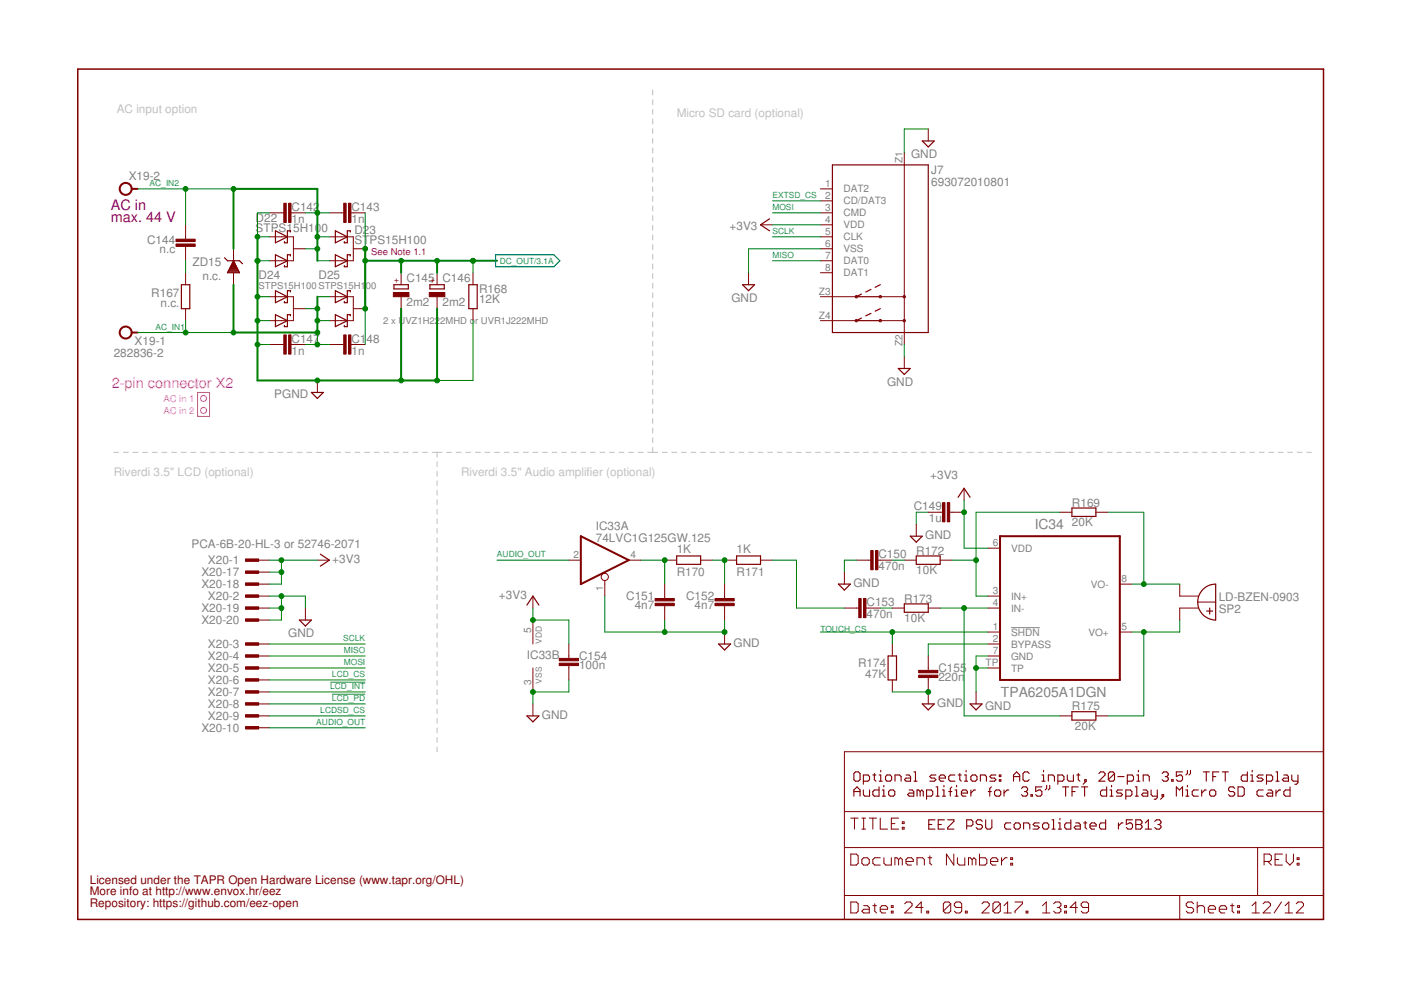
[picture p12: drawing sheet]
<svg xmlns="http://www.w3.org/2000/svg" width="297mm" height="210mm" viewBox="0 0 297 210" stroke-linecap="round" stroke-linejoin="round" font-family="sans-serif">
<g fill="none" stroke="#c0c0c0" stroke-width=".21">
<path d="M138.4 19.1v1.1M138.4 21.1v1.1M138.4 23.2v1M138.4 25.2v1.1M138.4 27.3v1M138.4 29.3v1.1M138.4 31.4v1M138.4 33.4v1.1M138.4 35.5v1M138.4 37.5v1.1M138.4 39.6v1M138.4 41.6v1.1"/>
<path d="M138.4 43.7v1M138.4 45.7v1.1M138.4 47.8v1M138.4 49.8v1.1M138.4 51.9v1M138.4 53.9v1M138.4 56v1M138.4 58v1.1M138.4 60v1.1M138.4 62.1v1M138.4 64.2v1M138.4 66.2v1"/>
<path d="M138.4 68.2v1.1M138.4 70.3v1M138.4 72.3v1.1M138.4 74.4v1M138.4 76.4v1.1M138.4 78.5v1M24.1 95.9h1M26.2 95.9h1M28.2 95.9h1.1M30.2 95.9h1.1M32.3 95.9h1M34.3 95.9h1.1"/>
<path d="M36.4 95.9h1M38.4 95.9h1.1M40.5 95.9h1M42.5 95.9h1.1M44.6 95.9h1M46.6 95.9h1.1M48.7 95.9h1M50.7 95.9h1.1M52.7 95.9h1.1M54.8 95.9h1M56.9 95.9h1M58.9 95.9h1"/>
<path d="M60.9 95.9h1.1M63 95.9h1M65 95.9h1.1M67.1 95.9h1M69.1 95.9h1.1M71.2 95.9h1M73.2 95.9h1.1M75.3 95.9h1M77.3 95.9h1.1M79.4 95.9h1M81.4 95.9h1M83.4 95.9h1.1"/>
<path d="M85.5 95.9h1M87.5 95.9h1.1M89.6 95.9h1M91.6 95.9h2.1M92.7 95.9v1M92.7 97.9v1M92.7 99.9v1.1M94.7 95.9h1M96.7 95.9h1.1M98.8 95.9h1M100.8 95.9h1M102.8 95.9h1.1"/>
<path d="M104.9 95.9h1M106.9 95.9h1M108.9 95.9h1.1M111 95.9h1M113 95.9h1M115 95.9h1.1M117.1 95.9h1M119.1 95.9h1M121.1 95.9h1M123.1 95.9h1.1M125.2 95.9h1M127.2 95.9h1"/>
<path d="M129.2 95.9h1.1M131.3 95.9h1M133.3 95.9h1M135.3 95.9h1.1M137.4 95.9h2M138.4 80.5v1.1M138.4 82.6v1M138.4 84.6v1.1M138.4 86.7v1M138.4 88.7v1.1M138.4 90.8v1M138.4 92.8v1.1"/>
<path d="M138.4 94.9v1M140.4 95.9h1.1M142.5 95.9h1M144.5 95.9h1M146.5 95.9h1.1M148.5 95.9h1.1M150.6 95.9h1M152.6 95.9h1M154.6 95.9h1.1M156.7 95.9h1M158.7 95.9h1M160.7 95.9h1.1"/>
<path d="M162.8 95.9h1M164.8 95.9h1M166.8 95.9h1.1M168.8 95.9h1.1M170.9 95.9h1M172.9 95.9h1M174.9 95.9h1.1M177 95.9h1M179 95.9h1M181 95.9h1.1M183.1 95.9h1M185.1 95.9h1"/>
<path d="M187.1 95.9h1.1M189.2 95.9h1M191.2 95.9h1M193.2 95.9h1.1M195.3 95.9h1M197.3 95.9h1M199.3 95.9h1.1M201.4 95.9h1M203.4 95.9h1M205.4 95.9h1.1M207.5 95.9h1M209.5 95.9h1"/>
<path d="M211.5 95.9h1M213.6 95.9h1M215.6 95.9h1M217.6 95.9h1M219.6 95.9h1.1M221.7 95.9h1M223.7 95.9h2M226.7 95.9h1.1M228.7 95.9h1.1M230.8 95.9h1M232.8 95.9h1M234.8 95.9h1"/>
<path d="M236.8 95.9h1M238.8 95.9h1M240.8 95.9h1.1M242.8 95.9h1.1M244.9 95.9h1M246.9 95.9h1M248.9 95.9h1M250.9 95.9h1M252.9 95.9h1M254.9 95.9h1M256.9 95.9h1M258.9 95.9h1"/>
<path d="M260.9 95.9h1.1M263 95.9h1M265 95.9h1M267 95.9h1M269 95.9h1M271 95.9h1M273 95.9h1M275 95.9h1.1M277.1 95.9h1M92.7 102v1M92.7 104v1M92.7 106v1"/>
<path d="M92.7 108v1M92.7 110v1M92.7 112v1.1M92.7 114v1.1M92.7 116.1v1M92.7 118.1v1M92.7 120.1v1M92.7 122.1v1M92.7 124.1v1M92.7 126.1v1M92.7 128.1v1.1M92.7 130.2v1"/>
<path d="M92.7 132.2v1M92.7 134.2v1M92.7 136.2v1M92.7 138.2v1M92.7 140.3v1M92.7 142.3v1M92.7 144.3v1M92.7 146.3v1M92.7 148.3v1M92.7 150.3v1M92.7 152.3v1.1M92.7 154.3v1.1"/>
<path d="M92.7 156.4v1M92.7 158.4v1"/>
</g>
<path d="M214.4 133.1h6" fill="none" stroke="#808080" stroke-width=".21"/>
<g fill="none" stroke="#800000" stroke-width=".23">
<path d="M181 168.8v-1.3l.7-.7 .7 .7v1.3M181 167.8h1.4M181.4 163.7h.6l.4 .3v1.3l-.4 .3h-.6l-.4-.3v-1.3zM183 165.6h1l.4-.3v-.6l-.4-.4h-1v2M183 167.5v1l.4 .3h1v-1.3M185.1 164.3h.6M185.4 164v1.3l.3 .3M186.4 166.8v2h-1l-.3-.3v-.7l.3-.3h1M186.4 165.6h.6M186.4 164.3h.3v1.3M186.7 163.3v.4M187.1 168.8h.6"/>
<path d="M187.1 167.5h.3v1.3M187.4 166.5v.3M188.1 164.3h.6l.3 .4v.6l-.3 .3h-.6l-.4-.3v-.6zM188.4 167.8l.3-.3h.7l.3 .3v.7l-.3 .3h-.7l-.3-.3zM189.8 165.6v-1.3h.9l.4 .4v.9M192.1 164.3h.6l.4 .4v.9h-1l-.3-.3 .3-.3h1M192.8 167.5h.6l.3 .3v1h-.9l-.4-.3 .4-.4h.9M193.8 163.7h.3v1.9M193.8 165.6h.6M195.1 167.8l-.3-.3h-.4v1.3M195.1 167.8v1M195.1 167.8l.3-.3 .3 .3v1"/>
<path d="M196.4 168.8h1l.4-.3v-.7l-.4-.3h-1v2M196.9 174.8h.7M198.2 173.8h-1.3v2h1.3M198.4 164.3h-.9l-.4 .4 .4 .3h.6l.3 .3-.3 .3h-1M198.5 168.8h.6M198.5 166.8h.3v2M198.9 174.8h.7M199.1 165h1.3v-.3l-.3-.4h-.6l-.4 .4v.6l.4 .3h.6M199.8 168.8h.7M199.8 167.5h.3v1.3M200.1 166.5v.3M200.2 173.8h-1.3v2h1.3"/>
<path d="M200.9 173.8h1.3v.4l-1.3 1.3v.3h1.3M201.1 167.8h.7M201.8 166.8l-.3 .4v1.6M202.5 164.3h-1l-.4 .4v.6l.4 .3h1M202.5 168.8h.6M202.5 167.5h.3v1.3M202.8 166.5v.3M203.2 164.3h.6M203.5 164v1.3l.3 .3M203.8 168.1h1.3v-.3l-.3-.3h-.6l-.4 .3v.7l.4 .3h.6M204.5 165.6h.6M204.5 164.3h.3v1.3"/>
<path d="M204.8 163.3v.4M205 175.1h.9l.4-.3v-.6l-.4-.4h-.9v2M205.8 167.5v1.3M206.2 164.3h.6l.3 .4v.6l-.3 .3h-.6l-.4-.3v-.6zM206.8 167.5h-.3l-.7 .6M207.9 165.6v-1.3h.9l.3 .4v.9M208.3 174.2l-.4-.4h-.6l-.3 .4v.3l.3 .3h.6l.4 .3v.4l-.4 .3h-.6l-.3-.3M209 173.8v1.7l.3 .3h.7l.3-.3v-1.7M209.5 167.8h.7M210.2 166.8l-.4 .4v1.6M210.9 167.8l.3-.3h.7l.3 .3v.7l-.3 .3h-.7l-.3-.3zM211.2 164.3h-1l-.3 .4 .3 .3h.6l.4 .3-.4 .3h-.9"/>
<path d="M211.9 165.3h.3v.3h-.3zM211.9 164.3h.3v.4h-.3zM212.9 167.5v1.3M213.9 167.5h-.4l-.6 .6M214.3 174.5h-1l-.3 .3v.7l.3 .3h1M214.9 164.7h1.3M214.9 165.6v-1.3l.6-.6 .7 .6v1.3M215.3 174.5h.7l.3 .3v.7l-.3 .3h-.7l-.3-.3v-.7zM216.6 167.2l.3-.4h.7l.3 .4v.3l-.3 .3M217 175.8v-1.3h1l.3 .3v1M217.2 167.8h.4M217.6 167.8l.3 .3v.4l-.3 .3h-.7l-.3-.3"/>
<path d="M218.2 164l-.3-.3h-.7l-.3 .3v1.3l.3 .3h.7l.3-.3M218.6 168.5h.3v.3h-.3zM220.3 174.5h-.9l-.4 .3 .4 .3h.6l.3 .4-.3 .3h-1M220.9 166.8h-1.3v1l1-.3 .3 .3v.7l-.3 .3h-.7l-.3-.3M220.9 165.6h.7M220.9 164.3h.4v1.3M221.3 163.3v.4M221.4 174.5h.6l.4 .3v.7l-.4 .3h-.6l-.4-.3v-.7zM221.9 166.5v.7l-.3 .3M222.3 165.6v-1.3h.9l.4 .4v.9M222.6 166.5v.7l-.4 .3M223.1 173.8h.3v2"/>
<path d="M223.1 175.8h.6M224.3 165.6h1l.3-.3v-.6l-.3-.4h-1v2M224.4 175.8h.6M224.4 174.5h.3v1.3M224.7 173.5v.3M225.3 166.8h1.3M225.9 166.8v2M226.3 164.3v1l.3 .3h1v-1.3M227 173.8v2h-.9l-.4-.3v-.7l.4-.3h.9M227.3 167.8h.6M228.1 174.5h.6l.3 .3v1h-.9l-.3-.3 .3-.4h.9M228.3 164.3h.7"/>
<path d="M228.6 166.8h-1.3v2M228.6 164v1.3l.4 .3M229.3 166.8h1.3M229.8 174.5h.6M230 166.8v2M230 165.3h.3v.3h-.3zM230.1 174.2v1.3l.3 .3M230.3 165.6l-.7 .7M231.1 175.1h1.3v-.3l-.3-.3h-.7l-.3 .3v.7l.3 .3h.7M233 164l.3-.3h.7l.3 .3v.3l-1.3 1.3h1.3M234.4 173.8v2h-1l-.3-.3v-.7l.3-.3h1M234.6 166.8v2h-.9l-.4-.3v-.7l.4-.3h.9"/>
<path d="M235.3 168.8h.7M235.3 167.5h.4v1.3M235.7 166.5v.3M236.3 164l-.3-.3h-.7l-.3 .3v1.3M236.3 164v1.3l-.3 .3h-.7l-.3-.3M236.3 164l-1.3 1.3M237 164.7h1.3M237.1 174.5v1.3M238 167.5h-1l-.3 .3 .3 .3h.7l.3 .4-.3 .3h-1M238.1 174.5h-.3l-.7 .6M238.7 168.8h1l.3-.3v-.7l-.3-.3h-1v2M239 165.6h1l.3-.3v-.6l-.3-.4h-1v2"/>
<path d="M240.1 173.8h-1.3v1l.7-.3h.3l.3 .3v.7l-.3 .3h-.7l-.3-.3M240.7 168.8h.6M240.7 166.8h.3v2M240.8 173.8h1l.3 .4v.3l-.3 .3 .3 .3v.4l-.3 .3h-1zM240.8 174.8h1M241 165.6h.7M241 164.3h.4v1.3M241.4 163.3v.4M242.4 167.5h.6l.4 .3v1h-1l-.4-.3 .4-.4h1M242.4 165.6v-1.3h1l.3 .4v.9M242.8 175.8h1.3M242.8 174.5l.7-.7v2"/>
<path d="M244.1 167.5v1l.3 .3h1M244.8 174.2l.4-.4h.6l.3 .4v.3l-.3 .3M245.4 167.5v1.6l-.4 .4h-.3M245.5 174.8h.3M245.8 174.8l.3 .3v.4l-.3 .3h-.6l-.4-.3M246.4 168.5h.3v.3h-.3zM246.4 164l.3-.3h.7l.3 .3v.3l-.3 .4M246.7 168.8l-.6 .7M247.1 164.7h.3M247.4 164.7l.3 .3v.3l-.3 .3h-.7l-.3-.3M248.4 165.3h.3v.3h-.3zM249.4 168.8v-2l.7 .7 .6-.7v2"/>
<path d="M250.7 163.7h-1.3v1l.7-.4h.3l.3 .4v.6l-.3 .3h-.7l-.3-.3M251.4 167.5h.4v1.3M251.4 168.8h.7M251.8 163.3v.7l-.4 .3M251.8 166.5v.3M252.4 163.3v.7l-.3 .3M254.1 167.5h-1l-.3 .3v.7l.3 .3h1M254.8 167.5v1.3M255.1 163.7h1.3M255.8 163.7v1.9M255.8 167.5h-.4l-.6 .6M256.8 167.5h.6l.4 .3v.7l-.4 .3h-.6l-.3-.3v-.7z"/>
<path d="M257.1 164.7h.7M258.4 163.7h-1.3v1.9M259.1 163.7h1.3M259.8 163.7v1.9M261.8 167.2l-.3-.4h-.7l-.3 .4v.3l.3 .3h.7l.3 .3v.4l-.3 .3h-.7l-.3-.3M262.5 166.8h1l.3 .4v1.3l-.3 .3h-1zM264.5 163.7v1.9h-1l-.3-.3v-.6l.3-.4h1M265.2 165.6h.6M265.2 164.3h.3v1.3M265.5 163.3v.4M267.8 164.3h-1l-.3 .4 .3 .3h.7l.3 .3-.3 .3h-1M267.8 167.5h-1l-.3 .3v.7l.3 .3h1"/>
<path d="M268.5 165.6h1l.3-.3v-.6l-.3-.4h-1v2M268.8 167.5h.7l.3 .3v1h-1l-.3-.3 .3-.4h1M270.5 163.7h.3v1.9M270.5 165.6h.7M270.5 167.5v1.3M271.5 167.5h-.3l-.7 .6M272.2 164.3h.7l.3 .4v.9h-1l-.3-.3 .3-.3h1M273.5 166.8v2h-1l-.3-.3v-.7l.3-.3h1M273.9 164.3v1l.3 .3h1M275.2 164.3v1.6l-.3 .4h-.4"/>
</g>
<g fill="none" stroke="#800000" stroke-width=".21">
<path d="M191.7 32.4v40.6M196.8 27.3v2.6M39.3 47.7v3M39.3 52.2v3.1M39.3 57.8v2.6M49.5 52.7v2.6M49.5 57.8v2.6M57.1 50.2h5.1v5.1h-5.1M57.1 45.1h3.1M61.7 45.1h3M62.2 52.7h2.5M69.8 50.2h5.1v5.1h-5.1"/>
<path d="M69.8 45.1h3.1M74.4 45.1h3M74.9 52.7h2.5M85 57.8v2.6M92.7 57.8v2.6M100.3 57.8v2.6M158.7 57.8v2.6M161.2 47.7h2.6M173.9 50.2h2.6M173.9 52.7h2.6M173.9 55.3h2.6M173.9 45.1h2.6"/>
<path d="M173.9 40h2.6M173.9 42.6h2.6M173.9 47.7h2.6M173.9 57.8h2.6M39.3 65.4v2.6M57.1 62.9h5.1v5.1h-5.1M57.1 73h3.1M61.7 73h3M62.2 65.4h2.5M69.8 62.9h5.1v5.1h-5.1M69.8 73h3.1M74.4 73h3"/>
<path d="M74.9 65.4h2.5M85 62.9v2.5M92.7 62.9v2.5M100.3 65.4v2.6M173.9 62.9h7.7M173.9 68h7.7M186.6 62.9h5.1M186.6 68h5.1M191.7 75.6v2.5M67.3 80.7v2.5M54.6 118.8h2.5M67.3 118.8h2.5"/>
<path d="M120.6 118.8h2.5M133.3 118.8h2.5M140.9 118.8h2.6M148.5 118.8h2.6M153.6 118.8h2.6M161.2 118.8h2.6M181.6 118.8h3M186.1 118.8h3.1M191.7 118.8h2.6M194.3 111.1v2.6M196.8 108.6h3M199.3 118.8h2.6"/>
<path d="M201.4 108.6h3M204.4 103.5v2.6M209.5 116.2h2.5M224.7 108.6h2.6M232.3 108.6h2.6M54.6 126.4h2.5M54.6 128.9h2.5M54.6 136.5h2.5M54.6 139.1h2.5M54.6 123.8h2.5M54.6 121.3h2.5M54.6 131.5h2.5"/>
<path d="M64.7 128.9v2.6M113 126.4v2.5M113 131.5v5M120.6 136.5v3.1M128.2 123.1v3.3M140.9 123.8v3.1M140.9 128.4v3.1M153.6 123.8v3.1M153.6 128.4v3.1M153.6 134v2.5M179 128.9h3.1M179 121.3v2.5"/>
<path d="M183.6 128.9h3M189.2 128.9h2.5M189.2 136.5v2.6M196.8 128.9h2.5M196.8 139.1v3M209.5 134h2.5M209.5 126.4h2.5M209.5 128.9h2.5M209.5 136.5h2.5M209.5 139.1h2.5M237.4 134h2.6M237.4 123.8h2.6"/>
<path d="M250.1 123.8v2.6h4M253.9 127.7h3.8M254.1 128.9h-4v2.6M54.6 141.6h2.5M54.6 151.8h2.5M54.6 144.2h2.5M54.6 146.7h2.5M54.6 149.2h2.5M54.6 154.3h2.5M113 141.6v5.1M113 149.2v2.6M120.6 141.1v3.1"/>
<path d="M179 159.4h101.6v35.5h-101.6zM189.2 144.2v2.5M196.8 143.7v5.5M206.9 146.7v2.5M209.5 141.6h2.5M224.7 151.8h2.6M232.3 151.8h2.6M179 179.7h101.6M179 172.1h101.6M180.4 173.5h1.5M181.2 173.5v2.3M182.7 173.5h.8"/>
<path d="M182.7 175.8h.8M183.1 173.5v2.3M184.3 173.5h1.5M185.1 173.5v2.3M186.6 173.5v2.3h1.6M189 174.6h.7M190.5 173.5h-1.5v2.3h1.5M191.3 175.4h.4v.4h-.4zM191.3 174.2h.4v.4h-.4zM266.6 179.7v10.2M179 189.9h101.6M180.4 181.1h1.2l.3 .4v1.5l-.3 .4h-1.2z"/>
<path d="M180.4 191.2h1.2l.3 .4v1.6l-.3 .4h-1.2zM182.7 182.2l.4-.3h.8l.4 .3v.8l-.4 .4h-.8l-.4-.4zM183.1 192h.8l.4 .4v1.2h-1.2l-.4-.4 .4-.4h1.2M185.1 192h.7M185.5 191.6v1.6l.3 .4M186.6 192.8h1.6v-.4l-.4-.4h-.8l-.4 .4v.8l.4 .4h.8M186.6 181.9h-1.1l-.4 .3v.8l.4 .4h1.1M187.4 181.9v1.1l.4 .4h1.2v-1.5M189 193.2h.4v.4h-.4zM189 192h.4v.4h-.4zM190.5 182.2l-.4-.3h-.4v1.5M190.5 182.2l.4-.3 .4 .3v1.2"/>
<path d="M190.5 182.2v1.2M191.8 191.6l.4-.4h.8l.4 .4v.4l-1.6 1.6h1.6M192.1 182.6h1.5v-.4l-.3-.3h-.8l-.4 .3v.8l.4 .4h.8M194.4 183.4v-1.5h1.2l.4 .3v1.2M195.7 192.4h-1.5l1.1-1.2v2.4M196.5 193.2h.4v.4h-.4zM196.8 181.9h.7M197.1 181.5v1.5l.4 .4M201.6 191.6v1.6l-.4 .4h-.8l-.4-.4M201.6 191.6l-.4-.4h-.8l-.4 .4v1.6M201.6 191.6l-1.6 1.6M202.2 181.1v2.3l-1.5-2.3v2.3"/>
<path d="M203 181.9v1.1l.4 .4h1.2v-1.5M203.9 192.4h-1.2l-.4-.4v-.4l.4-.4h.8l.4 .4v1.6l-.4 .4h-.8l-.4-.4M204.7 193.2h.4v.4h-.4zM206.1 182.2l-.4-.3h-.4v1.5M206.1 182.2v1.2M206.1 182.2l.4-.3 .4 .3v1.2M207.7 181.1v2.3h1.2l.3-.4v-.8l-.3-.3h-1.2M208.2 191.6l.4-.4h.8l.3 .4v.4l-1.5 1.6h1.5M210 182.6h1.6v-.4l-.4-.3h-.8l-.4 .3v.8l.4 .4h.8M212.1 191.6v1.6l-.4 .4h-.8l-.4-.4M212.1 191.6l-.4-.4h-.8l-.4 .4v1.6M212.1 191.6l-1.6 1.6"/>
<path d="M212.3 181.9v1.5M212.9 193.6h1.5M212.9 192l.7-.8v2.4M213.5 181.9h-.4l-.8 .7M214.3 183h.4v.4h-.4zM214.3 181.9h.4v.3h-.4zM215.2 191.2h1.6v.4l-1.6 1.6v.4M217.6 193.2h.3v.4h-.3zM221 193.6h1.6M221 192l.8-.8v2.4M223.4 191.6l.4-.4h.8l.3 .4v.4l-.3 .4M224.2 192.4h.4"/>
<path d="M224.6 192.4l.3 .4v.4l-.3 .4h-.8l-.4-.4M225.7 193.2h.4v.4h-.4zM225.7 192h.4v.4h-.4zM228.5 192.4h-1.6l1.2-1.2v2.4M230.8 192.4h-1.2l-.4-.4v-.4l.4-.4h.8l.4 .4v1.6l-.4 .4h-.8l-.4-.4M250.1 189.9v5M253.1 191.6l-.4-.4h-.8l-.4 .4v.4l.4 .4h.8l.4 .4v.4l-.4 .4h-.8l-.4-.4M253.8 192.4l.4-.4h.8l.4 .4v1.2M253.8 191.2v2.4M256.2 192.8h1.5v-.4l-.4-.4h-.7l-.4 .4v.8l.4 .4h.7M258.5 192.8h1.6v-.4l-.4-.4h-.8l-.4 .4v.8l.4 .4h.8M260.9 192h.7"/>
<path d="M261.2 191.6v1.6l.4 .4M262.4 193.2h.4v.4h-.4zM262.4 192h.4v.4h-.4zM265.5 193.6h1.5M265.5 192l.8-.8v2.4M267.8 191.6l.4-.4h.8l.4 .4v.4l-1.6 1.6h1.6M268 182.6h1.2l.4-.4v-.7l-.4-.4h-1.2v2.3M268.8 182.6l.8 .8M270.3 182.2h.8M271.7 191.2l-1.5 2.4M271.9 181.1h-1.6v2.3h1.6M272.5 193.6h1.5"/>
<path d="M272.5 192l.8-.8v2.4M272.7 181.1v1.5l.8 .8 .7-.8v-1.5M274.8 191.6l.4-.4h.8l.4 .4v.4l-1.6 1.6h1.6M275 183h.4v.4h-.4zM275 181.9h.4v.3h-.4z"/>
<circle cx="181.6" cy="68" r=".25"/>
<circle cx="181.6" cy="62.9" r=".25"/>
<circle cx="186.6" cy="68" r=".25"/>
<circle cx="186.6" cy="62.9" r=".25"/>
<circle cx="191.7" cy="62.9" r=".25"/>
<circle cx="191.7" cy="68" r=".25"/>
<circle cx="128.2" cy="122.3" r=".76"/>
</g>
<g fill="none" stroke="#800000" stroke-width=".42">
<path d="M27.9 40h1.3M27.9 70.5h1.3M123.1 113.7l10.2 5.1-10.2 5zM212 113.7h25.4v30.5h-25.4z"/>
<circle cx="26.6" cy="40" r="1.27"/>
<circle cx="26.6" cy="70.5" r="1.27"/>
</g>
<g fill="none" stroke="#800000" stroke-width=".25">
<path d="M176.5 35h20.3v35.5h-20.3zM195.5 29.9h2.6l-1.3 1.3zM47.6 54.7l.6 .6h2.6l.6 .6M48.3 57.6h2.4M48.4 57.4h2.2M48.6 57.2h1.9M48.7 57h1.7M48.8 56.7h1.4M48.9 56.5h1.2M49 56.3h1M49.1 56.1h.8M49.2 55.9h.6"/>
<path d="M49.3 55.6h.4M49.4 55.4h.2M49.5 55.3l1.3 2.5h-2.6zM58.4 48.9l2.5 1.3-2.5 1.3zM58.4 54l2.5 1.3-2.5 1.3zM61.6 49.2v-.3h-.7v2.6h-.6v-.3M61.6 54.3v-.3h-.7v2.6h-.6v-.3M71.1 48.9l2.5 1.3-2.5 1.3zM71.1 54l2.5 1.3-2.5 1.3zM74.3 49.2v-.3h-.7v2.6h-.6v-.3M74.3 54.3v-.3h-.7v2.6h-.6v-.3M163.2 46.4l-2 1.3 2 1.2"/>
<path d="M38.5 60.4h1.7v5h-1.7zM58.4 61.6l2.5 1.3-2.5 1.3zM58.4 66.7l2.5 1.3-2.5 1.3zM61.6 61.9v-.3h-.7v2.6h-.6v-.3M61.6 67v-.3h-.7v2.6h-.6v-.3M71.1 61.6l2.5 1.3-2.5 1.3zM71.1 66.7l2.5 1.3-2.5 1.3zM74.3 61.9v-.3h-.7v2.6h-.6v-.3M74.3 67v-.3h-.7v2.6h-.6v-.3M83.5 60.4h3.1v.9h-3.1zM91.1 60.4h3.1v.9h-3.1zM99.4 60.4h1.8v5h-1.8z"/>
<path d="M157.4 60.4h2.6l-1.3 1.2zM182.6 62.4l-1 .5h5M182.6 67.4l-1 .6h5M184.7 61.4l-1.1 .5M184.7 66.4l-1.1 .6M186.6 60.4l-1.1 .5M186.6 65.4l-1.1 .6M190.5 78.1h2.5l-1.3 1.3zM66 83.2h2.6l-1.3 1.3zM67.9 117.5l1.9 1.3-1.9 1.2M143.5 117.9h5v1.8h-5zM156.2 117.9h5v1.8h-5z"/>
<path d="M193 113.7h2.5l-1.2 1.3zM194.3 117.9h5v1.8h-5zM203.1 105.4l1.3-1.9 1.3 1.9M227.3 107.7h5v1.8h-5zM63.5 131.5h2.5l-1.3 1.2zM111.7 128.3l1.3-1.9 1.3 1.9M152.4 136.5h2.5l-1.3 1.3zM177.8 123.8h2.5l-1.3 1.3zM188.3 139.1h1.8v5.1h-1.8zM191.7 128h5.1v1.8h-5.1zM254.9 125.2l.3-.4a3.7 3.7 0 0 1 2.5-1v7.7a3.8 3.8 0 0 1-3.4-2.3 3.8 3.8 0 0 1 .6-4zM255.8 129.6h1.3"/>
<path d="M256.5 128.9v1.3M111.7 151.8h2.6l-1.3 1.3zM195.5 149.2h2.6l-1.3 1.3zM205.7 149.2h2.5l-1.3 1.3zM227.3 150.9h5v1.8h-5z"/>
</g>
<g fill="#800000" stroke="#800000" stroke-width=".21">
<path d="M194.8 142.1h4v.5h-4z"/>
<path d="M194.8 143.2h4v.5h-4z"/>
<path d="M184.6 116.7h.5v4.1h-.5z"/>
<path d="M185.6 116.7h.5v4.1h-.5z"/>
<path d="M182.1 126.9h.5v4.1h-.5z"/>
<path d="M183.1 126.9h.5v4.1h-.5z"/>
<path d="M151.6 127.9h4.1v.5h-4.1z"/>
<path d="M151.6 126.9h4.1v.5h-4.1z"/>
<path d="M138.9 127.9h4.1v.5h-4.1z"/>
<path d="M138.9 126.9h4.1v.5h-4.1z"/>
<path d="M118.6 139.6h4v.5h-4z"/>
<path d="M118.6 140.6h4v.5h-4z"/>
<path d="M200.9 106.6h.5v4h-.5z"/>
<path d="M199.8 106.6h.5v4h-.5z"/>
<path d="M83.4 62h3.3v.9h-3.3z"/>
<path d="M91 62h3.3v.9h-3.3z"/>
<path d="M60.2 43.1h.5v4.1h-.5z"/>
<path d="M61.2 43.1h.5v4.1h-.5z"/>
<path d="M72.9 43.1h.5v4.1h-.5z"/>
<path d="M73.9 43.1h.5v4.1h-.5z"/>
<path d="M60.2 71h.5v4.1h-.5z"/>
<path d="M61.2 71h.5v4.1h-.5z"/>
<path d="M72.9 71h.5v4.1h-.5z"/>
<path d="M73.9 71h.5v4.1h-.5z"/>
<path d="M37.3 51.7h4.1v.5h-4.1z"/>
<path d="M37.3 50.7h4.1v.5h-4.1z"/>
<path d="M52 118.5h2.8v.5h-2.8z"/>
<path d="M52 126.1h2.8v.5h-2.8z"/>
<path d="M52 136.3h2.8v.5h-2.8z"/>
<path d="M52 138.8h2.8v.5h-2.8z"/>
<path d="M52 141.4h2.8v.5h-2.8z"/>
<path d="M52 143.9h2.8v.5h-2.8z"/>
<path d="M52 146.5h2.8v.5h-2.8z"/>
<path d="M52 149h2.8v.5h-2.8z"/>
<path d="M52 151.5h2.8v.5h-2.8z"/>
<path d="M52 154.1h2.8v.5h-2.8z"/>
<path d="M52 121.1h2.8v.5h-2.8z"/>
<path d="M52 123.6h2.8v.5h-2.8z"/>
<path d="M52 128.7h2.8v.5h-2.8z"/>
<path d="M52 131.2h2.8v.5h-2.8z"/>
</g>
<path d="M16.5 14.6h264.1v180.3h-264.1z" fill="none" stroke="#800000" stroke-width=".32"/>
<g fill="none" stroke="#008000" stroke-width=".21">
<path d="M196.8 27.3h-5.1v5.1M29.2 40h20.3M39.3 40v7.7M39.3 55.3v2.5M54.6 55.3h2.5M57.1 45.1h-2.5v5.1h2.5M64.7 45.1h5.1M64.7 52.7h2.6M67.3 50.2h2.5M67.3 55.3h2.5M77.4 45.1v7.6M100.3 55.3v2.5"/>
<path d="M163.8 50.2h10.1M163.8 55.3h10.1M163.8 45.1h10.1M163.8 47.7h10.1M163.8 42.6h10.1M173.9 52.7h-15.2v5.1M29.2 70.5h20.3M39.3 68v2.5M54.6 62.9h2.5M54.6 68h2.5M54.6 73h2.5M64.7 73h5.1"/>
<path d="M64.7 65.4h2.6M67.3 62.9h2.5M67.3 68h2.5M67.3 70.5v2.5M77.4 65.4v7.6M100.3 68v12.7h-7.6M191.7 73v2.6M57.1 118.8h10.2M59.7 118.8v5h-2.6M105.4 118.8h15.2M135.8 118.8h5.1v5M151.1 118.8h2.5v5"/>
<path d="M163.8 118.8h5.1v10.1h10.1M181.6 118.8h-2.6v2.5M189.2 118.8h2.5M196.8 108.6h-2.5v2.5M201.9 118.8h5M204.4 106.1v10.1h5.1M224.7 108.6h-17.8v17.8h2.6M234.9 108.6h7.6v15.2M57.1 139.1h20.3M57.1 126.4h7.6v2.5M57.1 128.9h2.6M57.1 121.3h2.6"/>
<path d="M57.1 136.5h20.3M59.7 126.4v5.1h-2.6M113 128.9v2.6h7.6v5M128.2 126.4v7.6h25.4v-2.5M140.9 131.5v2.5M173.9 134h35.6M186.6 128.9h2.6M189.2 134v2.5M199.3 128.9h10.2M204.4 128.9v22.9h20.3M209.5 139.1h-2.6v7.6M209.5 136.5h-12.7v2.6"/>
<path d="M240 123.8h10.1M242.5 134v17.8h-7.6M250.1 131.5v2.5h-10.1M57.1 141.6h20.3M57.1 146.7h20.3M57.1 154.3h20.3M57.1 151.8h20.3M57.1 144.2h20.3M57.1 149.2h20.3M120.6 144.2v2.5h-7.6v2.5M189.2 146.7h7.6M206.9 141.6h2.6"/>
</g>
<g fill="#008000" stroke="#008000" stroke-width=".21">
<circle cx="206.9" cy="141.6" r=".51"/>
<circle cx="196.8" cy="146.7" r=".51"/>
<circle cx="153.6" cy="134" r=".51"/>
<circle cx="140.9" cy="134" r=".51"/>
<circle cx="113" cy="146.7" r=".51"/>
<circle cx="67.3" cy="80.7" r=".51"/>
<circle cx="85" cy="80.7" r=".51"/>
<circle cx="54.6" cy="55.3" r=".51"/>
<circle cx="54.6" cy="62.9" r=".51"/>
<circle cx="54.6" cy="68" r=".51"/>
<circle cx="92.7" cy="80.7" r=".51"/>
<circle cx="54.6" cy="50.2" r=".51"/>
<circle cx="54.6" cy="73" r=".51"/>
<circle cx="59.7" cy="126.4" r=".51"/>
<circle cx="59.7" cy="128.9" r=".51"/>
<circle cx="204.4" cy="108.6" r=".51"/>
<circle cx="113" cy="131.5" r=".51"/>
<circle cx="59.7" cy="118.8" r=".51"/>
<circle cx="59.7" cy="121.3" r=".51"/>
<circle cx="242.5" cy="134" r=".51"/>
<circle cx="242.5" cy="123.8" r=".51"/>
<circle cx="204.4" cy="128.9" r=".51"/>
<circle cx="206.9" cy="118.8" r=".51"/>
<circle cx="189.2" cy="134" r=".51"/>
<circle cx="153.6" cy="118.8" r=".51"/>
<circle cx="140.9" cy="118.8" r=".51"/>
<circle cx="100.3" cy="55.3" r=".51"/>
<circle cx="92.7" cy="55.3" r=".51"/>
<circle cx="85" cy="55.3" r=".51"/>
<circle cx="77.4" cy="55.3" r=".51"/>
<circle cx="77.4" cy="52.7" r=".51"/>
<circle cx="77.4" cy="65.4" r=".51"/>
<circle cx="67.3" cy="52.7" r=".51"/>
<circle cx="67.3" cy="50.2" r=".51"/>
<circle cx="49.5" cy="40" r=".51"/>
<circle cx="67.3" cy="45.1" r=".51"/>
<circle cx="39.3" cy="40" r=".51"/>
<circle cx="67.3" cy="65.4" r=".51"/>
<circle cx="67.3" cy="68" r=".51"/>
<circle cx="49.5" cy="70.5" r=".51"/>
<circle cx="67.3" cy="73" r=".51"/>
<circle cx="67.3" cy="70.5" r=".51"/>
<circle cx="39.3" cy="70.5" r=".51"/>
</g>
<path d="M49.5 52.7v-12.7h17.8v15.3M54.6 50.2v30.5h38.1v-15.3M77.4 55.3h28M77.4 52.7v12.7M85 55.3v2.5M92.7 55.3v2.5M49.5 60.4v10.1h17.8v-7.6M85 65.4v15.3" fill="none" stroke="#008000" stroke-width=".42"/>
<g fill="none" stroke="#f0f" stroke-width=".21">
<path d="M41.9 83.2h2.5v5.1h-2.5z"/>
<circle cx="43.2" cy="84.5" r=".64"/>
<circle cx="43.2" cy="87" r=".64"/>
</g>
<path d="M105.1 54h12.3l1.3 1.3-1.3 1.3h-12.3z" fill="none" stroke="#008080" stroke-width=".25"/>
<path d="M70 144.7h7.4M70.4 147.2h7" fill="none" stroke="#008080" stroke-width=".21"/>
<g font-size="3.1" fill="#800080">
<text x="23.5" y="44.5">AC in</text>
<text x="23.5" y="47">max. 44 V</text>
</g>
<text font-size="3.1" fill="#f0f" x="23.7" y="82.2">2-pin connector X2</text>
<g font-size="2.9" fill="#808080">
<text x="219.4" y="112.2">IC34</text>
<text x="212.2" y="147.8">TPA6205A1DGN</text>
</g>
<g font-size="2.5" fill="#c0c0c0">
<text x="24.7" y="24">AC input option</text>
<text x="143.5" y="24.8">Micro SD card (optional)</text>
<text x="24.1" y="101">Riverdi 3.5&quot; LCD (optional)</text>
<text x="97.8" y="101">Riverdi 3.5&quot; Audio amplifier (optional)</text>
</g>
<g font-size="2.5" fill="#808080">
<text x="193.2" y="33.6">GND</text>
<text x="27.3" y="38.1">X19-2</text>
<text x="197.4" y="39.4">693072010801</text>
<text x="197.4" y="36.9">J7</text>
<text x="54.2" y="47">D22</text>
<text x="61.8" y="47.3">1n</text>
<text x="61.8" y="44.7">C142</text>
<text x="74.5" y="47.3">1n</text>
<text x="74.5" y="44.7">C143</text>
<text x="31.2" y="51.7">C144</text>
<text x="33.8" y="53.6">n.c</text>
<text x="54.2" y="49.2">STP</text>
<text x="59.1" y="49.2">S15H100</text>
<text x="75.2" y="51.7">STPS15H100</text>
<text x="75.2" y="49.6">D23</text>
<text x="154.7" y="48.8">+3V3</text>
<text x="40.8" y="56.4">ZD15</text>
<text x="42.9" y="59.3">n.c.</text>
<text x="54.8" y="59.1">D24</text>
<text x="67.5" y="59.1">D25</text>
<text x="86.2" y="59.9">C145</text>
<text x="93.8" y="59.9">C146</text>
<text x="32.1" y="63">R167</text>
<text x="34" y="65.2">n.c.</text>
<text x="86.2" y="65">2m2</text>
<text x="93.8" y="65">2m2</text>
<text x="101.6" y="64.3">12K</text>
<text x="101.6" y="62">R168</text>
<text x="155.1" y="64">GND</text>
<text x="24.1" y="75.6">282836-2</text>
<text x="28.6" y="73.1">X19-1</text>
<text x="61.8" y="75.2">1n</text>
<text x="61.8" y="72.7">C147</text>
<text x="74.5" y="75.2">1n</text>
<text x="74.5" y="72.7">C1</text>
<text x="77.7" y="72.7">48</text>
<text x="188.1" y="81.8">GND</text>
<text x="58.2" y="84.4">PGND</text>
<text x="197.2" y="101.6">+3V3</text>
<text x="227.3" y="107.4">R169</text>
<text x="126.3" y="112.3">IC33A</text>
<text x="193.7" y="108.2">C149</text>
<text x="196.9" y="110.8">1u</text>
<text x="227.3" y="111.5">20K</text>
<text x="40.6" y="116.1">PCA-6B-20-HL-3 or 52746-2071</text>
<text x="44.1" y="119.7">X20-1</text>
<text x="70.5" y="119.4">+3V3</text>
<text x="126.3" y="114.8">74LVC1G125GW.125</text>
<text x="143.5" y="117.2">1K</text>
<text x="156.2" y="117.2">1K</text>
<text x="186.3" y="118.4">C150</text>
<text x="194.3" y="117.6">R172</text>
<text x="196.2" y="114.3">GND</text>
<text x="42.7" y="122.2">X20-17</text>
<text x="42.7" y="124.7">X20-18</text>
<text x="143.5" y="122">R170</text>
<text x="156.2" y="122">R171</text>
<text x="180.9" y="124.5">GND</text>
<text x="186.3" y="120.9">470n</text>
<text x="194.3" y="121.7">10K</text>
<text x="42.7" y="129.8">X20-19</text>
<text x="44.1" y="127.3">X20-2</text>
<text x="105.8" y="127">+3V3</text>
<text x="132.8" y="127.3">C151</text>
<text x="134.6" y="129.2">4n7</text>
<text x="145.5" y="127.3">C152</text>
<text x="147.3" y="129.2">4n7</text>
<text x="183.7" y="131.1">470n</text>
<text x="183.7" y="128.5">C153</text>
<text x="191.7" y="131.8">10K</text>
<text x="191.7" y="127.8">R173</text>
<text x="258.4" y="127.5">LD-BZEN-0903</text>
<text x="258.4" y="130.1">SP2</text>
<text x="42.7" y="132.4">X20-20</text>
<text x="44.1" y="137.4">X20-3</text>
<text x="61.1" y="135.1">GND</text>
<text x="155.5" y="137.2">GND</text>
<text x="44.1" y="140">X20-4</text>
<text x="44.1" y="142.5">X20-5</text>
<text x="111.7" y="139.7">IC33B</text>
<text x="122.8" y="141.9">100n</text>
<text x="122.8" y="140">C154</text>
<text x="181.9" y="141.4">R174</text>
<text x="183.4" y="143.7">47K</text>
<text x="199" y="142.5">C155</text>
<text x="44.1" y="145">X20-6</text>
<text x="44.1" y="147.6">X20-7</text>
<text x="198.7" y="149.9">GND</text>
<text x="199" y="144.4">220n</text>
<text x="42.7" y="155.2">X20-10</text>
<text x="44.1" y="150.1">X20-8</text>
<text x="44.1" y="152.7">X20-9</text>
<text x="114.9" y="152.4">GND</text>
<text x="208.9" y="150.5">GND</text>
<text x="227.3" y="150.6">R175</text>
<text x="227.9" y="154.7">20K</text>
</g>
<g font-size="2.5" fill="#800000">
<text x="19" y="187.3">Licensed under the TAPR Open Hardware License (www.tapr.org/OHL)</text>
<text x="19" y="189.9">More info at http://www.envox.hr/eez</text>
<text x="19" y="192.4">Repository: https://github.com/eez-open</text>
</g>
<g font-size="2.1" fill="#808080">
<text x="191.4" y="34.6" transform="rotate(-90 191.4 34.6)">Z1</text>
<text x="174.9" y="39.7">1</text>
<text x="178.8" y="40.8">DAT2</text>
<text x="174.9" y="42.2">2</text>
<text x="174.9" y="44.8">3</text>
<text x="174.9" y="47.3">4</text>
<text x="178.8" y="43.3">CD/DAT3</text>
<text x="178.8" y="45.9">CMD</text>
<text x="174.9" y="49.8">5</text>
<text x="174.9" y="52.4">6</text>
<text x="178.8" y="48.4">VDD</text>
<text x="178.8" y="51">CLK</text>
<text x="178.8" y="53.5">VSS</text>
<text x="174.9" y="54.9">7</text>
<text x="174.9" y="57.5">8</text>
<text x="178.8" y="56">DAT0</text>
<text x="178.8" y="58.6">DAT1</text>
<text x="173.6" y="62.5">Z3</text>
<text x="173.6" y="67.6">Z4</text>
<text x="191.4" y="73.4" transform="rotate(-90 191.4 73.4)">Z2</text>
<text x="121.6" y="118.4">2</text>
<text x="133.7" y="118.4">4</text>
<text x="210.5" y="115.9">6</text>
<text x="214.4" y="117">VDD</text>
<text x="127.9" y="125.4" transform="rotate(-90 127.9 125.4)">1</text>
<text x="231.3" y="124.6">VO-</text>
<text x="237.8" y="123.5">8</text>
<text x="210.5" y="126">3</text>
<text x="210.5" y="128.6">4</text>
<text x="214.4" y="127.1">IN+</text>
<text x="214.4" y="129.7">IN-</text>
<text x="112.6" y="134.2" transform="rotate(-90 112.6 134.2)">5</text>
<text x="210.5" y="133.6">1</text>
<text x="210.5" y="136.2">2</text>
<text x="214.4" y="134.8">SHDN</text>
<text x="214.4" y="137.3">BYPASS</text>
<text x="230.8" y="134.8">VO+</text>
<text x="237.8" y="133.6">5</text>
<text x="208.9" y="141.3">TP</text>
<text x="210.5" y="138.7">7</text>
<text x="214.4" y="139.8">GND</text>
<text x="214.4" y="142.4">TP</text>
<text x="112.6" y="145.1" transform="rotate(-90 112.6 145.1)">3</text>
</g>
<text font-size="2" fill="#800080" x="78.7" y="54">See Note 1.1</text>
<g font-size="2" fill="#808080">
<text x="54.8" y="61.2">STPS15H100 STPS15H1</text>
<text x="77.6" y="61.2">00</text>
<text x="81.2" y="68.6">2 x UVZ1H222MHD o</text>
<text x="100.7" y="68.6">r UVR1J222MHD</text>
</g>
<g font-size="2" fill="#f0f">
<text x="34.7" y="87.8">AC in 2</text>
<text x="34.7" y="85.3">AC in 1</text>
</g>
<g font-size="1.8" fill="#008080">
<text x="31.7" y="39.4">AC_IN2</text>
<text x="163.8" y="41.9">EXTSD_CS</text>
<text x="163.8" y="44.5">MOSI</text>
<text x="163.8" y="49.6">SCLK</text>
<text x="106" y="55.9">DC_OUT/3.1A</text>
<text x="163.8" y="54.6">MISO</text>
<text x="33" y="69.9">AC_IN1</text>
<text x="105.4" y="118.1">AUDIO_OUT</text>
<text x="72.8" y="135.9">SCLK</text>
<text x="173.9" y="134">TOUCH_CS</text>
<text x="70.4" y="143.5">LCD_CS</text>
<text x="72.9" y="138.4">MISO</text>
<text x="72.9" y="141">MOSI</text>
<text x="70" y="146.1">LCD_INT</text>
<text x="70.4" y="148.6">LCD_PD</text>
<text x="67.1" y="153.7">AUDIO_OUT</text>
<text x="67.9" y="151.1">LCDSD_CS</text>
</g>
<g font-size="1.8" fill="#800000">
<text x="84.5" y="60" transform="rotate(-90 84.5 60)">+</text>
<text x="92.1" y="60" transform="rotate(-90 92.1 60)">+</text>
</g>
<g font-size="1.8" fill="#808080">
<text x="114.9" y="136.5" transform="rotate(-90 114.9 136.5)">VDD</text>
<text x="114.9" y="144.9" transform="rotate(-90 114.9 144.9)">VSS</text>
</g>
</svg>
